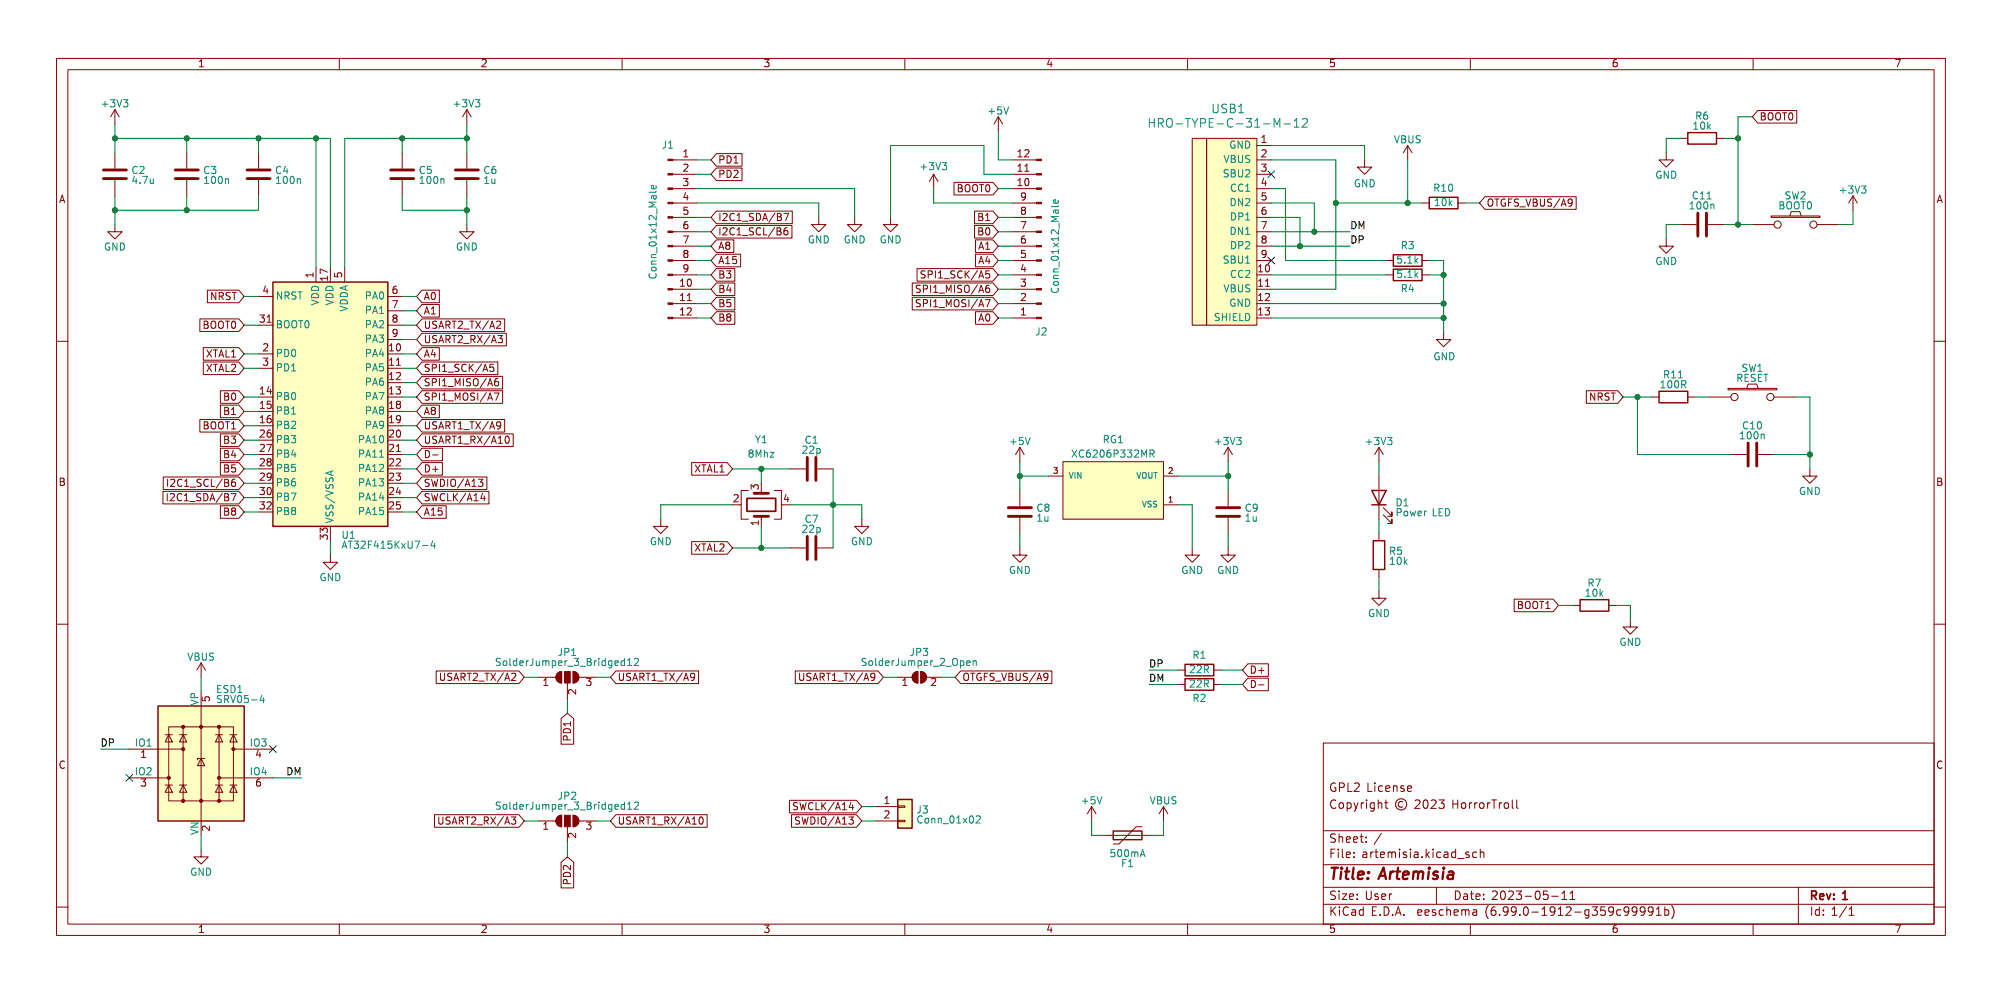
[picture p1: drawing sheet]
<svg xmlns="http://www.w3.org/2000/svg" width="354mm" height="175mm" viewBox="0 0 354 175" stroke-linecap="round" stroke-linejoin="round" font-family="sans-serif">
<g fill="none" stroke="#840000" stroke-width=".18">
<path d="M10 10.3h334v155h-334zM12 12.3h330v151h-330zM20.3 19.4v2.5M20.3 19.4l-.7 1.2M20.3 19.4l.8 1.2M60 10.3v2M82.5 19.4l-.7 1.2M82.5 19.4v2.5M82.5 19.4l.8 1.2M110 10.3v2M160 10.3v2M210 10.3v2"/>
<path d="M260 10.3v2M310 10.3v2M310.8 19.5h6.9v2.3h-6.9l-.9-1.2zM20.3 39.7v1.3h1.3l-1.3 1.2-1.3-1.2h1.3M20.3 27v2.8M20.3 31.8v2.8M33 27v2.8M33 31.8v2.8M45.7 27v2.8M45.7 31.8v2.8M71.1 27v2.8M71.1 31.8v2.8"/>
<path d="M82.5 39.7v1.3h1.3l-1.3 1.2-1.2-1.2h1.2M82.5 27v2.8M82.5 31.8v2.8M119 35.9h4.2M119 28.3h4.2M119 30.8h4.2M119 33.3h4.2M119 38.4h4.2M126.7 37.3h13.4v2.2h-13.4l-1-1.1zM126.7 39.9h13.3v2.2h-13.3l-1-1.1zM126.7 29.7h4.5v2.2h-4.5l-1-1.1zM126.7 27.2h4.5v2.2h-4.5l-1-1.1z"/>
<path d="M138.6 37.7h.9l-.6 1.3M144.8 38.4v1.3h1.2l-1.2 1.3-1.3-1.3h1.3M151.1 38.4v1.3h1.3l-1.3 1.3-1.2-1.3h1.2M157.5 38.4v1.3h1.2l-1.2 1.3-1.3-1.3h1.3M165.1 30.8l-.8 1.3M165.1 30.8v2.5M165.1 30.8l.8 1.3M168.7 32.2h6.9l.9 1.1-.9 1.2h-6.9zM172.3 39.9h3.3l.9 1.1-.9 1.1h-3.3zM172.3 37.3h3.3l.9 1.1-.9 1.1h-3.3zM176.5 20.6l-.7 1.3M176.5 20.6v2.6"/>
<path d="M176.5 20.6l.8 1.3M179.1 35.9h4.2M179.1 28.3h4.2M179.1 30.8h4.2M179.1 33.3h4.2M179.1 38.4h4.2M210.8 24.5h2.6v33h-2.6zM213.4 24.5h8.8v33h-8.8zM222.2 35.9h2.6M222.2 25.7h2.6M222.2 28.3h2.6M222.2 30.8h2.6"/>
<path d="M222.2 33.3h2.6M222.2 38.4h2.6M241.3 28.3v1.2h1.3l-1.3 1.3-1.3-1.3h1.3M248.9 25.7l-.7 1.3M248.9 25.7v2.6M248.9 25.7l.8 1.3M251.5 35.9h1.2M257.8 35.9h1.3M262.6 34.8h16.1v2.2h-16.1l-1-1.1zM277.9 35.3v.8M278 35.7l-.1 .1M294.6 27v1.3h-1.2l1.2 1.2 1.3-1.2h-1.3"/>
<path d="M297.2 39.7h2.8M297.2 24.5h1.2M302 39.7h2.8M303.5 24.5h1.3M309.9 39.7h3.8M313.2 38.2h8.6v.2h-8.6zM316.5 38.2l.2-.8h1.6l.2 .8M321.3 39.7h3.8M327.7 34.6l-.8 1.3M327.7 34.6v2.6M327.7 34.6l.7 1.3M35.3 56.4h6.9l1 1.1-1 1.1h-6.9z"/>
<path d="M36.7 51.3h5.5l1 1.1-1 1.1h-5.5zM45.7 57.5h2.6M45.7 52.4h2.6M55.9 47.3v2.6M61 47.3v2.6M68.6 57.5h2.5M68.6 52.4h2.5M68.6 54.9h2.5M74.6 51.3h3.1v2.2h-3.1l-.9-1.1zM74.6 58.9h14.9v2.2h-14.9l-.9-1.1zM74.6 53.8h3.1v2.2h-3.1l-.9-1.1zM74.6 56.4h14.6v2.2h-14.6l-.9-1.1z"/>
<path d="M88.1 59.3h.7l-.4 .5 .4 .1v.4l-.2 .3h-.4M88.3 56.8l.2 .2v.3l-.7 .7h.7M119 48.6h4.2M119 46h4.2M119 51.1h4.2M119 41h4.2M119 43.5h4.2M119 53.7h4.2M119 56.2h4.2M126.7 52.6h3.2v2.2h-3.2l-1-1.1zM126.7 55.1h3.2v2.2h-3.2l-1-1.1zM126.7 47.5h3.2v2.2h-3.2l-1-1.1z"/>
<path d="M126.7 44.9h4.3v2.3h-4.3l-1-1.2zM126.7 50h3.2v2.2h-3.2l-1-1.1zM126.7 42.4h3.1v2.2h-3.1l-1-1.1zM139.2 40.3h-.3a.85 .85 0 0 0 0 1.2l.4-.1v-.4l-.2-.3-.4 .1-.1 .2M161.3 50h14.3l.9 1.1-.9 1.1h-14.3zM161.3 52.6h14.3l.9 1.1-.9 1.1h-14.3zM162.2 47.5h13.4l.9 1.1-.9 1.1h-13.4zM162.7 51.6l-.2 .1-.5-.1M162.7 54.1l-.2 .1h-.5M162.7 50.5l-.4-.1-.3 .3 .1 .3 .6 .2M162.7 53h-.4l-.3 .2 .1 .3 .6 .2M162.9 49.1h.6"/>
<path d="M163.6 47.9h-.5l-.2 .2 .1 .3 .5 .2M172.5 55.1h3.1l.9 1.1-.9 1.1h-3.1zM172.5 42.4h3.1l.9 1.1-.9 1.1h-3.1zM172.5 44.9h3.1l.9 1.1-.9 1.2h-3.1zM179.1 48.6h4.2M179.1 46h4.2M179.1 51.1h4.2M179.1 41h4.2M179.1 43.5h4.2M179.1 53.7h4.2M179.1 56.2h4.2M222.2 46h2.6"/>
<path d="M222.2 51.1h2.6M222.2 41h2.6M222.2 43.5h2.6M245.1 48.6h1.3M245.1 46h1.3M251.5 48.6h1.2M251.5 46h1.2M255.3 58.7v1.3h1.2l-1.2 1.3-1.3-1.3h1.3M294.6 42.2v1.3h-1.2l1.2 1.3 1.3-1.3h-1.3M10 60.3h2M35.3 74.1h6.9l1 1.2-1 1.1h-6.9zM35.9 64h6.3l1 1.1-1 1.1h-6.3z"/>
<path d="M35.9 61.4h6.3l1 1.2-1 1.1h-6.3zM39 71.6h3.2l1 1.1-1 1.1h-3.2zM39 69.1h3.2l1 1.1-1 1.1h-3.2zM39 76.7h3.2l1 1.1-1 1.1h-3.2zM39 79.2h3.2l1 1.1-1 1.1h-3.2zM45.7 65.1h2.6M45.7 62.6h2.6M68.6 65.1h2.5M68.6 60h2.5M74.6 69.1h14.3v2.2h-14.3l-.9-1.1zM74.6 79.2h3.6v2.2h-3.6l-.9-1.1zM74.6 71.6h3.1v2.2h-3.1l-.9-1.1z"/>
<path d="M74.6 76.7h16.2v2.2h-16.2l-.9-1.1zM74.6 74.1h14.6v2.3h-14.6l-.9-1.1zM74.6 64h13.4v2.2h-13.4l-.9-1.1zM74.6 66.5h14.3v2.2h-14.3l-.9-1.1zM74.6 61.4h3.1v2.3h-3.1l-.9-1.1zM87.3 64.4h-.6l-.1 .6 .2-.1h.4l.1 .2v.4l-.2 .2-.5-.2M87.4 69.5h.8l-.5 1.2M87.4 67.6l.3-.2 .4 .1 .1 .1v.4l-.3 .2h-.2l-.3-.2M88.1 66.9l-.4 .1-.3 .5M88.3 74.5l.2 .2a1.03 1.03 0 0 1-.2 1.1M88.5 75.1l-.2 .2M89.5 77.1h.1a.68 .68 0 0 1 .5 .6 .68 .68 0 0 1-.5 .7l-.1-.1"/>
<path d="M180.3 79.1l-.7 1.2M180.3 79.1v2.5M180.3 79.1l.8 1.2M217.2 79.1l-.8 1.2M217.2 79.1v2.5M217.2 79.1l.7 1.2M243.8 79.1v2.5M243.8 79.1l-.7 1.2M243.8 79.1l.8 1.2M280.5 69.1h5.6l.9 1.1-.9 1.1h-5.6zM292.1 70.2h1.3M298.4 70.2h1.3"/>
<path d="M302.3 70.2h3.8M305.6 68.7h8.6v.2h-8.6zM308.9 68.7l.2-.8h1.5l.3 .8M313.7 70.2h3.8M342 60.3h2M28.8 86.8h13.4l1 1.2-1 1.1h-13.4zM28.9 84.3h13.3l1 1.1-1 1.1h-13.3zM29.6 87.2v1.3M29.6 84.7v1.3M30.3 87.2l-.2 .2M30.7 84.7l-.5 .1M30.8 87.8l-.7 .7h.7"/>
<path d="M30.8 85.2l-.7 .8h.8M39 89.4h3.2l1 1.1-1 1.1h-3.2zM39 81.8h3.2l1 1.1-1 1.1h-3.2zM58.4 98.1v1.3h1.3l-1.3 1.3-1.3-1.3h1.3M68.6 80.3h2.5M74.6 81.8h3.6v2.2h-3.6l-.9-1.1zM74.6 89.4h4.3v2.2h-4.3l-.9-1.1zM74.6 86.8h11.9v2.3h-11.9l-.9-1.1zM74.6 84.3h11.5v2.2h-11.5l-.9-1.1zM76.5 80.4h1M84.6 84.7h.8l-.4 .5 .3 .1 .1 .4-.2 .3h-.4M85 88.1h.8"/>
<path d="M85.6 87.7v.8M116.8 91.8v1.2h1.3l-1.3 1.3-1.2-1.3h1.2M122.3 81.8h6.3l.9 1.1-.9 1.1h-6.3zM122.3 95.7h6.3l.9 1.1-.9 1.2h-6.3zM132.3 86.7h-1.2v5.1h1.2M134.6 86.7v.5M134.6 91.3v.5M136.9 86.7h1.3v5.1h-1.3M139.7 96.8h2.8M139.7 82.9h2.8M144.5 96.8h2.8M144.5 82.9h2.8"/>
<path d="M152.4 91.8v1.2h1.3l-1.3 1.3-1.3-1.3h1.3M180.3 96.8v1.3h1.3l-1.3 1.3-1.2-1.3h1.2M180.3 86.7v2.8M180.3 91.5v2.8M185.4 84.1h2.6M188 81.6h17.7v10.2h-17.7zM205.7 89.2h2.6M205.7 84.1h2.6M210.8 96.8v1.3h1.3l-1.3 1.3-1.3-1.3h1.3M217.2 96.8v1.3h1.2l-1.2 1.3-1.3-1.3h1.3M217.2 86.7v2.8M217.2 91.5v2.8"/>
<path d="M243.8 84.1v7.7M243.8 94.3v1.3M244.6 91l1.5 1.5v-.7v.7h-.7M244.6 89.7l1.5 1.6v-.8v.8h-.7M306.1 80.3h2.8M310.9 80.3h2.8M320 82.9v1.2h-1.2l1.2 1.3 1.3-1.3h-1.3M10 110.3h2M35.6 117.2v2.5M35.6 117.2l-.8 1.2M35.6 117.2l.7 1.2M77.1 118.6h14.7l.9 1.1-.9 1.1h-14.7z"/>
<path d="M95.2 119.7h3.1M98.6 119l.7-.3v2a1.02 1.02 0 0 1-.9-.6 1.02 1.02 0 0 1 .2-1.1zM101.3 118.7a1.02 1.02 0 0 1 1.1 1 1.02 1.02 0 0 1-1.1 1zM102.4 119.7h3M108.9 118.6h14.6v2.2h-14.6l-1-1.1zM122.6 119l.2 .1a1.03 1.03 0 0 1-.2 1.1M122.8 119.5l-.2 .3M140.6 118.6h14.7l.9 1.1-.9 1.1h-14.7zM158.7 119.7h2.6M161.6 119l.7-.3v2a1.02 1.02 0 0 1-.9-.6 1.02 1.02 0 0 1 .2-1.1zM162.8 118.7a1.02 1.02 0 0 1 1 1 1.02 1.02 0 0 1-1 1zM163.8 119.7h2.6"/>
<path d="M169.9 118.6h16.1v2.2h-16.1l-1-1.1zM185.2 119.1v.9M185.3 119.5l-.1 .2M208.3 118.4h1.2M214.6 118.4h1.3M220.7 117.3h3.6v2.2h-3.6l-1-1.1zM220.7 119.9h3.6v2.2h-3.6l-1-1.1zM243.8 104.5v1.2h1.3l-1.3 1.3-1.2-1.3h1.2M243.8 100.7v1.2M267.8 105.9h6.8l1 1.1-1 1.1h-6.8zM278.1 107h1.3M284.5 107h1.2"/>
<path d="M288.3 109.5v1.3h-1.3l1.3 1.3 1.3-1.3h-1.3M342 110.3h2M22.9 132.4h9.5M22.9 137.5h6.9M29.2 138.8h1.3M29.2 129.9h1.3M29.8 128.5h11.5v13h-11.5zM29.8 138.8l.7 1.2h-1.3zM29.8 129.9l.7 1.2h-1.3zM31.7 138.8h1.3M31.7 129.9h1.3M32.4 138.8l.6 1.2h-1.3z"/>
<path d="M32.4 129.9l.6 1.2h-1.3zM32.4 128.5v13M35.6 134.1l.6 1.2h-1.3zM35.6 124.8v20.3M36.2 134.1h-1.3v.2M38.1 138.8h1.3M38.1 129.9h1.3M38.7 138.8l.7 1.2h-1.3zM38.7 129.9l.7 1.2h-1.3zM38.7 128.5v13M38.7 137.5h9.6M40.6 138.8h1.3"/>
<path d="M40.6 129.9h1.3M41.3 138.8l.6 1.2h-1.3zM41.3 129.9l.6 1.2h-1.3zM41.3 132.4h7M99.2 127l1.1-.9 1.1 .9v4.5h-2.2zM100.3 120.7v2.8M208.3 121h1.2M214.6 121h1.3M222.6 121h.9M234 131.3h108v32h-108zM248.9 139.4l.7-.2-.1-.2-.4-.1-.2 .2 .1 .7h.5M35.6 150.2v1.3h1.2l-1.2 1.2-1.3-1.2h1.3"/>
<path d="M76.8 144h15l.9 1.1-.9 1.1h-15zM77.6 144.4v1l.1 .2M95.2 145.1h3.1M98.6 144.4l.7-.3v2a1.02 1.02 0 0 1-.9-.6 1.02 1.02 0 0 1 .2-1.1zM99.2 152.4l1.1-.9 1.1 .9v4.5h-2.2zM100.3 146.1v2.8M101.3 144.1a1.02 1.02 0 0 1 1.1 1 1.02 1.02 0 0 1-1.1 1zM102.4 145.1h3M108.9 144h16.1v2.2h-16.1l-1-1.1zM123.8 144.5l.1-.1a.68 .68 0 0 1 .5 .6 .68 .68 0 0 1-.5 .7l-.1-.1M139.6 141.5h11.8l1 1.1-1 1.1h-11.8zM140 144h11.4l1 1.1-1 1.1h-11.4z"/>
<path d="M140.3 143.1h.2M140.4 141.9l-.1 .2 .1 .3M140.7 145.6l.5 .1M140.9 144.4l-.2 .2 .2 .4M154.9 142.6h3.8M154.9 145.1h3.8M158.7 145h1.3v.2h-1.3zM158.7 142.4h1.3v.3h-1.3zM193 142.6l-.7 1.2M193 142.6v2.5M193 142.6l.8 1.2M195.6 147.6h7.6"/>
<path d="M201.9 146.1h-1l-3 3.1h-1.1M205.7 142.6l-.7 1.2M205.7 142.6v2.5M205.7 142.6l.8 1.2M234 159.8h108M234 156.8h108M234 152.8h108M234 146.8h108M236.2 141.5a.6 .6 0 0 0-.7 0 .6 .6 0 0 0-.2 .7 .56 .56 0 0 0 .3 .6 .56 .56 0 0 0 .6-.1M236.9 142l.2-.1 .4 .1 .1 .6-.2 .2-.3 .1-.2-.2zM238.2 142l.4-.1 .3 .3v.4l-.1 .2h-.6M238.2 141.9v1.5"/>
<path d="M239.4 141.9l.4 1M239.8 142.9l-.2 .3-.2 .2M240.1 141.9l-.3 1M240.7 141.9v1M241.1 141.9l-.2 .1-.2 .2M241.6 141.4v.1M241.6 141.9v1M243 142l-.4-.1-.3 .3v.4l.1 .2h.6M243 141.9v1.2l-.3 .3-.3-.1M243.7 142l.2-.1 .4 .1 .1 .9M243.7 141.4v1.5M244.3 147.3l-1.3 1.9"/>
<path d="M244.9 141.9h.5M245.1 141.4v1.3l.3 .2M245.7 158v1M246.1 158l-.3 .1-.1 .2M248 141.7a.52 .52 0 0 0-.8 .5 .52 .52 0 0 0 .8 .4M250.2 141.5l.6-.1 .2 .1 .1 .3-.9 1.1h.9M251.8 141.5l.2-.1a.81 .81 0 0 1 .6 .6 .81 .81 0 0 1-.3 .8l-.1 .1a.81 .81 0 0 1-.4-1.4zM253.1 141.5l.6-.1 .2 .1v.3l-.9 1.1h.9M254 156.8v3M254.4 141.4h1l-.5 .6 .4 .1v.6l-.2 .2h-.4l-.3-.2M256.9 141.4v1.5M256.9 142.1h.9"/>
<path d="M257.8 151.7h1.1M257.8 141.4v1.5M258.6 142l.3-.1 .3 .3v.4l-.3 .3-.3-.1-.2-.2v-.4zM259.8 150.7l-.4-.1-.2 .2 .1 .2 .5 .2v.3h-.6M259.8 141.9v1M260.3 141.9l-.3 .1-.2 .2M260.8 141.9v1M261.1 150.7l-.4-.1-.3 .3v.4l.1 .2h.6M261.2 141.9l-.3 .1-.1 .2M261.8 150.7l.2-.1 .3 .1 .1 .9M261.8 150.1v1.5M261.8 142l.3-.1 .3 .3v.4l-.3 .3-.3-.1-.2-.2v-.4z"/>
<path d="M263.1 141.9v1M263.5 141.9l-.3 .1-.1 .2M263.8 141.4h.8M264.2 141.4v1.5M265.1 141.9v1M265.6 141.9l-.3 .1-.2 .2M266.1 142l.4-.1 .3 .3v.4l-.3 .3-.4-.1-.1-.2v-.4zM267.4 141.4v1.3l.2 .2M268.2 141.4v1.3l.2 .2M273 157.5h.7M273.5 158.1l.3 .2v.4l-.3 .3M274.4 158.4h1.1"/>
<path d="M276.2 159h.8M276.2 157.9l.4-.4v1.5M277.6 159h.9M277.6 157.9l.4-.4v1.5M318 156.8v6.5M10 160.3h2M60 163.3v2M110 163.3v2M160 163.3v2M210 163.3v2M260 163.3v2M285.2 160.4a1.27 1.27 0 0 1-.1 1.2"/>
<path d="M285.3 160.9l-.1 .2M286.6 160.9l-.4-.1-.3 .3v.4l.1 .2h.6M288 160.9l-.3 .3-.4-.1-.1-.2 .1-.5 .4-.1 .3 .1a.99 .99 0 0 1-.4 1.4h-.3M289.5 160.9l-.3 .3h-.3l-.3-.3 .1-.5 .5-.1 .2 .1a.99 .99 0 0 1-.4 1.4h-.3M290.9 160.9l-.3 .3h-.3l-.3-.3 .2-.5 .4-.1 .2 .1a.99 .99 0 0 1-.3 1.4h-.3M292.3 160.9l-.3 .3h-.3l-.2-.3 .1-.5 .4-.1 .2 .1a.99 .99 0 0 1-.3 1.4h-.3M292.9 161.8h.8M292.9 160.7l.4-.4v1.5M294.4 160.9l.4-.1 .3 .3v.4l-.1 .2h-.6M294.4 160.3v1.5M295.6 160.1a1.72 1.72 0 0 1 0 2.3M310 163.3v2"/>
<path d="M326.5 160.2l-1.2 1.9M327 161.8h.8M327 160.7l.4-.4v1.5M342 160.3h2"/>
<circle cx="314.3" cy="39.7" r=".63"/>
<circle cx="320.7" cy="39.7" r=".63"/>
<circle cx="306.7" cy="70.2" r=".63"/>
<circle cx="313.1" cy="70.2" r=".63"/>
<circle cx="247.8" cy="142.2" r="1"/>
</g>
<path d="M132.1 88.1h5.1v2.3h-5.1zM325.8 159h.9" fill="none" stroke="#840000" stroke-width=".3"/>
<path d="M256 155.3l.2 .1 .7-.1M256.2 154.1l.2-.1 .5 .1v1.3M257 154.5l-.9 .2" fill="none" stroke="#840000" stroke-width=".4"/>
<g fill="none" stroke="#840000" stroke-width=".25">
<path d="M252.7 34.9h5.1v2h-5.1zM298.4 23.4h5.1v2.1h-5.1zM48.3 49.9h20.3v43.1h-20.3zM246.4 47.6h5.1v2h-5.1zM246.4 45h5.1v2.1h-5.1zM293.4 69.2h5v2h-5zM242.6 86.7h2.5l-1.3 2.5zM242.6 89.2h2.5M242.8 95.6h2.1v5.1h-2.1zM209.5 120h5.1v2h-5.1zM209.5 117.4h5.1v2.1h-5.1zM279.4 106h5.1v2h-5.1z"/>
<path d="M27.9 124.8h15.3v20.3h-15.3zM158.7 141.3h2.6v5.1h-2.6zM196.8 146.9h5.1v1.5h-5.1z"/>
</g>
<g fill="none" stroke="#840000" stroke-width=".51">
<path d="M18.3 30h4.1M18.3 31.6h4.1M31 30h4.1M31 31.6h4.1M43.7 30h4.1M43.7 31.6h4.1M69.1 30h4.1M69.1 31.6h4.1M80.5 30h4.1M80.5 31.6h4.1M300.2 37.7v4M301.8 37.7v4"/>
<path d="M309.1 78.3v4.1M310.6 78.3v4.1M133.3 91.3h2.6M133.3 87.2h2.6M142.7 80.8v4.1M142.7 94.8v4.1M144.3 80.8v4.1M144.3 94.8v4.1M178.3 91.3h4.1M178.3 89.7h4.1M215.1 91.3h4.1M215.1 89.7h4.1"/>
</g>
<g fill="#ffffc2" stroke="#ffffc2" stroke-width=".18">
<path d="M158.7 141.3h2.6v5.1h-2.6z"/>
<path d="M210.8 24.5h2.6v33h-2.6z"/>
<path d="M213.4 24.5h8.8v33h-8.8z"/>
<path d="M27.9 124.8h15.3v20.3h-15.3z"/>
<path d="M48.3 49.9h20.3v43.1h-20.3z"/>
<path d="M188 81.6h17.7v10.2h-17.7z"/>
</g>
<g fill="none" stroke="#008484" stroke-width=".18">
<path d="M115.3 33.3l-.1-.3 .3-.2 .1 .6M116 32.8v.5M186.4 35.9l-.1-.4 .3-.2 .1 .6M187.1 35.4v.5M203.2 21v1.5M203.2 21.7h.9M204.1 21v1.5M205.2 21.7l.5 .8M205.7 21.2l-.3-.2h-.6v1.5M205.7 21.5l-.3 .2h-.6M228.9 22.5h.8M228.9 21.4l.4-.4v1.5"/>
<path d="M230.3 21.1l.6-.1 .2 .1 .1 .3-1 1.1h1M189.6 79.5l.8 1.3M190.4 79.5l-.8 1.3M204 79.7v.4M60.5 96.9l.4-1.3 .4 1.3M60.6 96.5h.6M76.5 95.6l-.3 .9h.8M76.8 96.1v.8M203.7 80.2l.4 .6M87.8 117.6h.4M88.3 116.4h-.3l-.2 .2 .1 .3 .3 .1M111 117.6h.7"/>
<path d="M111.1 116.7l.2-.3v1.2M112.2 116.5l.5-.1 .2 .3-.8 .9h.8M172.1 116.8v.8M172.1 116.9l.2-.1h.3v.8M38.4 124.1l.2 .1M38.4 123.2l.1 .2M46 123.8h.8M87.8 143h.4M88.3 141.8h-.3l-.2 .2 .1 .3 .3 .1M111 143h.7M111.1 142.1l.2-.3v1.2M112.2 141.9l.5-.1 .2 .3-.8 .9h.8"/>
<path d="M173.1 144.2l.3 .2-.1 .3-.7 .8h.8"/>
</g>
<g fill="#840000" stroke="#840000" stroke-width=".18">
<path d="M98.6 119l.7-.3v2a1.02 1.02 0 0 1-.9-.6 1.02 1.02 0 0 1 .2-1.1z"/>
<path d="M99.8 118.7h1v2h-1z"/>
<path d="M101.3 118.7a1.02 1.02 0 0 1 1.1 1 1.02 1.02 0 0 1-1.1 1z"/>
<path d="M98.6 144.4l.7-.3v2a1.02 1.02 0 0 1-.9-.6 1.02 1.02 0 0 1 .2-1.1z"/>
<path d="M99.8 144.1h1v2h-1z"/>
<path d="M101.3 144.1a1.02 1.02 0 0 1 1.1 1 1.02 1.02 0 0 1-1.1 1z"/>
<path d="M183.3 28.1h.8v.3h-.8z"/>
<path d="M183.3 30.7h.8v.2h-.8z"/>
<path d="M183.3 33.2h.8v.3h-.8z"/>
<path d="M183.3 35.8h.8v.2h-.8z"/>
<path d="M183.3 38.3h.8v.3h-.8z"/>
<path d="M183.3 40.8h.8v.3h-.8z"/>
<path d="M183.3 43.4h.8v.2h-.8z"/>
<path d="M183.3 45.9h.8v.3h-.8z"/>
<path d="M183.3 48.5h.8v.2h-.8z"/>
<path d="M183.3 51h.8v.3h-.8z"/>
<path d="M183.3 53.5h.8v.3h-.8z"/>
<path d="M183.3 56.1h.8v.2h-.8z"/>
<path d="M118.1 56.1h.9v.2h-.9z"/>
<path d="M118.1 53.5h.9v.3h-.9z"/>
<path d="M118.1 51h.9v.3h-.9z"/>
<path d="M118.1 48.5h.9v.2h-.9z"/>
<path d="M118.1 45.9h.9v.3h-.9z"/>
<path d="M118.1 43.4h.9v.2h-.9z"/>
<path d="M118.1 40.8h.9v.3h-.9z"/>
<path d="M118.1 38.3h.9v.3h-.9z"/>
<path d="M118.1 35.8h.9v.2h-.9z"/>
<path d="M118.1 33.2h.9v.3h-.9z"/>
<path d="M118.1 30.7h.9v.2h-.9z"/>
<path d="M118.1 28.1h.9v.3h-.9z"/>
<path d="M161.6 119l.7-.3v2a1.02 1.02 0 0 1-.9-.6 1.02 1.02 0 0 1 .2-1.1z"/>
<path d="M162.8 118.7a1.02 1.02 0 0 1 1 1 1.02 1.02 0 0 1-1 1z"/>
<circle cx="29.8" cy="137.5" r=".28"/>
<circle cx="32.4" cy="141.5" r=".28"/>
<circle cx="32.4" cy="132.4" r=".28"/>
<circle cx="32.4" cy="128.5" r=".28"/>
<circle cx="35.6" cy="141.5" r=".28"/>
<circle cx="35.6" cy="128.5" r=".28"/>
<circle cx="38.7" cy="141.5" r=".28"/>
<circle cx="38.7" cy="137.5" r=".28"/>
<circle cx="38.7" cy="128.5" r=".28"/>
<circle cx="41.3" cy="132.4" r=".28"/>
</g>
<g fill="none" stroke="#008400" stroke-width=".18">
<path d="M20.3 24.5h38.1v22.8M20.3 21.9v5.1M20.3 34.6v5.1M33 24.5v2.5M33 34.6v2.6M45.7 34.6v2.6h-25.4M45.7 24.5v2.5M55.9 24.5v22.8M71.1 34.6v2.6h11.4M71.1 24.5v2.5M82.5 21.9v5.1M82.5 34.6v5.1"/>
<path d="M82.5 24.5h-21.5v22.8M123.2 38.4h2.5M123.2 33.3h27.9v5.1M123.2 35.9h21.6v2.5M123.2 30.8h2.5M123.2 28.3h2.5M165.1 33.3v2.6h14M176.5 38.4h2.6M176.5 33.3h2.6M176.5 23.2v5.1h2.6M179.1 30.8h-5.1v-5.1h-16.5v12.7M224.8 33.3h2.5v12.7h17.8"/>
<path d="M224.8 28.3h11.4v22.8h-11.4M224.8 25.7h16.5v2.6M224.8 35.9h7.6v5.1M224.8 38.4h5.1v5.1M236.2 35.9h15.3M248.9 28.3v7.6M259.1 35.9h2.5M297.2 39.7h-2.6v2.5M297.2 24.5h-2.6v2.5M304.8 39.7h5.1M304.8 24.5h2.5M309.9 20.6h-2.6v19.1"/>
<path d="M327.7 37.2v2.5h-2.6M43.2 57.5h2.5M43.2 52.4h2.5M71.1 57.5h2.6M71.1 54.9h2.6M71.1 52.4h2.6M123.2 56.2h2.5M123.2 46h2.5M123.2 41h2.5M123.2 48.6h2.5M123.2 43.5h2.5M123.2 53.7h2.5"/>
<path d="M123.2 51.1h2.5M176.5 56.2h2.6M176.5 46h2.6M176.5 41h2.6M176.5 48.6h2.6M176.5 43.5h2.6M176.5 53.7h2.6M176.5 51.1h2.6M224.8 56.2h30.5M224.8 41h14M224.8 48.6h20.3M224.8 43.5h14"/>
<path d="M224.8 53.7h30.5M252.7 46h2.6v12.7M252.7 48.6h2.6M43.2 70.2h2.5M43.2 77.8h2.5M43.2 75.3h2.5M43.2 65.1h2.5M43.2 72.7h2.5M43.2 62.6h2.5M71.1 70.2h2.6M71.1 77.8h2.6M71.1 75.3h2.6"/>
<path d="M71.1 65.1h2.6M71.1 72.7h2.6M71.1 67.6h2.6M71.1 60h2.6M71.1 62.6h2.6M287 70.2h5.1M289.6 70.2v10.1h16.5M299.7 70.2h2.6M317.5 70.2h2.5v12.7M43.2 80.3h2.5M43.2 82.9h2.5M43.2 85.4h2.5"/>
<path d="M43.2 88h2.5M43.2 90.5h2.5M58.4 95.6v2.5M71.1 80.3h2.6M71.1 82.9h2.6M71.1 85.4h2.6M71.1 88h2.6M71.1 90.5h2.6M129.5 89.2h-12.7v2.6M129.5 82.9h10.2M129.5 96.8h10.2M134.6 82.9v2.5"/>
<path d="M134.6 93v3.8M139.7 89.2h12.7v2.6M147.3 82.9v13.9M180.3 81.6v5.1M180.3 94.3v2.5M180.3 84.1h5.1M208.3 89.2h2.5v7.6M208.3 84.1h8.9M217.2 81.6v5.1M217.2 94.3v2.5M243.8 81.6v2.5M243.8 91.8v2.5"/>
<path d="M313.7 80.3h6.3M35.6 119.7v2.5M92.7 119.7h2.5M105.4 119.7h2.5M156.2 119.7h2.5M166.4 119.7h2.5M203.2 118.4h5.1M215.9 118.4h3.8M243.8 101.9v2.6M275.6 107h2.5M285.7 107h2.6v2.5M17.8 132.4h5.1"/>
<path d="M48.3 137.5h5M100.3 123.5v2.6M203.2 121h5.1M215.9 121h3.8M35.6 147.6v2.6M92.7 145.1h2.5M100.3 148.9v2.6M105.4 145.1h2.5M152.4 142.6h2.5M152.4 145.1h2.5M193 145.1v2.5h2.6M205.7 145.1v2.5h-2.5"/>
</g>
<path d="M224.2 30.2l1.2 1.2M225.4 30.2l-1.2 1.2M224.2 45.4l1.2 1.3M225.4 45.4l-1.2 1.3M22.3 136.9l1.2 1.2M23.5 136.9l-1.2 1.2M47.7 131.8l1.2 1.2M48.9 131.8l-1.2 1.2" fill="none" stroke="#000084" stroke-width=".18"/>
<g fill="#008400" stroke="#008400" stroke-width=".18">
<circle cx="307.3" cy="39.7" r=".46"/>
<circle cx="248.9" cy="35.9" r=".46"/>
<circle cx="255.3" cy="48.6" r=".46"/>
<circle cx="255.3" cy="53.7" r=".46"/>
<circle cx="255.3" cy="56.2" r=".46"/>
<circle cx="307.3" cy="24.5" r=".46"/>
<circle cx="217.2" cy="84.1" r=".46"/>
<circle cx="180.3" cy="84.1" r=".46"/>
<circle cx="236.2" cy="35.9" r=".46"/>
<circle cx="232.4" cy="41" r=".46"/>
<circle cx="229.9" cy="43.5" r=".46"/>
<circle cx="289.6" cy="70.2" r=".46"/>
<circle cx="320" cy="80.3" r=".46"/>
<circle cx="71.1" cy="24.5" r=".46"/>
<circle cx="82.5" cy="24.5" r=".46"/>
<circle cx="82.5" cy="37.2" r=".46"/>
<circle cx="33" cy="37.2" r=".46"/>
<circle cx="20.3" cy="37.2" r=".46"/>
<circle cx="134.6" cy="82.9" r=".46"/>
<circle cx="147.3" cy="89.2" r=".46"/>
<circle cx="134.6" cy="96.8" r=".46"/>
<circle cx="33" cy="24.5" r=".46"/>
<circle cx="45.7" cy="24.5" r=".46"/>
<circle cx="55.9" cy="24.5" r=".46"/>
<circle cx="20.3" cy="24.5" r=".46"/>
</g>
<text font-size="2.8" fill="#840000" x="235" y="155.6">Title: Artemisia</text>
<g font-size="2.1" fill="#008484">
<text x="206.3" y="22.7">HRO-TYPE-C-31-M-12</text>
<text x="214.3" y="20.1">USB1</text>
</g>
<g font-size="2.1" fill="#840000">
<text x="235" y="140.1">GPL2 License</text>
<text x="235" y="149.1">Sheet: /</text>
<text x="235" y="151.8">File: artemisia.kicad_sch</text>
<text x="235" y="162">KiCad E.D.A. eeschema (6.99.0-1912-g359c99991b)</text>
<text x="235" y="159.2">Size: User</text>
<text x="257" y="159.2">Date: 2023-05-11</text>
<text x="320" y="159.2">Rev: 1</text>
<text x="320" y="162">Id: 1/1</text>
</g>
<g font-size="1.8" fill="#840000">
<text x="35" y="12">1</text>
<text x="85" y="12">2</text>
<text x="135" y="12">3</text>
<text x="185" y="12">4</text>
<text x="235" y="12">5</text>
<text x="285" y="12">6</text>
<text x="335" y="12">7</text>
<text x="311.1" y="21.4">BOOT0</text>
<text x="120.8" y="28">1</text>
<text x="127" y="29">PD1</text>
<text x="180" y="28">12</text>
<text x="223" y="25.5">1</text>
<text x="223" y="28">2</text>
<text x="10.3" y="36">A</text>
<text x="120.8" y="30.6">2</text>
<text x="120.8" y="33.1">3</text>
<text x="120.8" y="35.6">4</text>
<text x="127" y="31.5">PD2</text>
<text x="169.2" y="34.1">BOOT0</text>
<text x="180" y="33.1">10</text>
<text x="180" y="30.6">11</text>
<text x="180.5" y="35.6">9</text>
<text x="223" y="30.6">3</text>
<text x="223" y="33.1">4</text>
<text x="223" y="35.6">5</text>
<text x="342.3" y="36">A</text>
<text x="120.8" y="38.2">5</text>
<text x="120.8" y="40.7">6</text>
<text x="127" y="39.2">I2C1_SDA/B7</text>
<text x="127" y="41.7">I2C1_SCL/B6</text>
<text x="173" y="41.7">B0</text>
<text x="173" y="39.2">B1</text>
<text x="180.5" y="40.7">7</text>
<text x="180.5" y="38.2">8</text>
<text x="223" y="38.2">6</text>
<text x="223" y="40.7">7</text>
<text x="262.9" y="36.6">OTGFS_VBUS/A9</text>
<text x="120.8" y="43.3">7</text>
<text x="120.8" y="45.8">8</text>
<text x="127" y="46.8">A15</text>
<text x="127" y="44.2">A8</text>
<text x="173" y="44.2">A1</text>
<text x="173" y="46.8">A4</text>
<text x="180.5" y="45.8">5</text>
<text x="180.5" y="43.3">6</text>
<text x="223" y="43.3">8</text>
<text x="223" y="45.8">9</text>
<text x="37.1" y="53.1">NRST</text>
<text x="46.5" y="52.1">4</text>
<text x="55.6" y="49.1" transform="rotate(-90 55.6 49.1)">1</text>
<text x="58.2" y="49.6" transform="rotate(-90 58.2 49.6)">17</text>
<text x="60.7" y="49.1" transform="rotate(-90 60.7 49.1)">5</text>
<text x="69.4" y="52.1">6</text>
<text x="74.9" y="53.1">A0</text>
<text x="120.3" y="50.9">10</text>
<text x="120.3" y="53.4">11</text>
<text x="120.8" y="48.3">9</text>
<text x="127" y="49.3">B3</text>
<text x="127" y="51.9">B4</text>
<text x="163.2" y="51.9">SPI1_MISO/A6</text>
<text x="164" y="49.3">SPI1_SCK/A5</text>
<text x="180.5" y="53.4">2</text>
<text x="180.5" y="50.9">3</text>
<text x="180.5" y="48.3">4</text>
<text x="222.5" y="48.3">10</text>
<text x="222.5" y="50.9">11</text>
<text x="222.5" y="53.4">12</text>
<text x="35.8" y="58.2">BOOT0</text>
<text x="46" y="57.2">31</text>
<text x="69.4" y="54.7">7</text>
<text x="69.4" y="57.2">8</text>
<text x="69.4" y="59.8">9</text>
<text x="74.9" y="55.7">A1</text>
<text x="74.9" y="58.2">USART2_TX/A2</text>
<text x="120.3" y="56">12</text>
<text x="127" y="54.4">B5</text>
<text x="127" y="56.9">B8</text>
<text x="163.2" y="54.4">SPI1_MOSI/A7</text>
<text x="173" y="56.9">A0</text>
<text x="180.5" y="56">1</text>
<text x="222.5" y="56">13</text>
<text x="36.3" y="65.8">XTAL2</text>
<text x="36.3" y="63.3">XTAL1</text>
<text x="46.5" y="62.3">2</text>
<text x="46.5" y="64.8">3</text>
<text x="68.9" y="62.3">10</text>
<text x="68.9" y="64.8">11</text>
<text x="74.9" y="65.8">SPI1_SCK/A5</text>
<text x="74.9" y="60.7">USART2_RX/A3</text>
<text x="74.9" y="63.3">A4</text>
<text x="39.6" y="70.9">B0</text>
<text x="46" y="69.9">14</text>
<text x="68.9" y="67.4">12</text>
<text x="68.9" y="69.9">13</text>
<text x="74.9" y="70.9">SPI1_MOSI/A7</text>
<text x="74.9" y="68.4">SPI1_MISO/A6</text>
<text x="280.9" y="70.9">NRST</text>
<text x="35.8" y="76">BOOT1</text>
<text x="39.6" y="73.4">B1</text>
<text x="46" y="72.5">15</text>
<text x="46" y="75">16</text>
<text x="46" y="77.5">26</text>
<text x="68.9" y="72.5">18</text>
<text x="68.9" y="75">19</text>
<text x="68.9" y="77.5">20</text>
<text x="74.9" y="73.4">A8</text>
<text x="74.9" y="76">USART1_TX/A9</text>
<text x="39.6" y="78.5">B3</text>
<text x="39.6" y="81.1">B4</text>
<text x="39.6" y="83.6">B5</text>
<text x="46" y="80.1">27</text>
<text x="46" y="82.6">28</text>
<text x="68.9" y="80.1">21</text>
<text x="68.9" y="82.6">22</text>
<text x="74.9" y="83.6">D+</text>
<text x="74.9" y="81.1">D-</text>
<text x="74.9" y="78.5">USART1_RX/A10</text>
<text x="122.7" y="83.6">XTAL1</text>
<text x="10.3" y="86">B</text>
<text x="30.7" y="88.7">I2C1_SDA/B7</text>
<text x="30.9" y="86.1">I2C1_SCL/B6</text>
<text x="46" y="85.2">29</text>
<text x="46" y="87.7">30</text>
<text x="68.9" y="85.2">23</text>
<text x="68.9" y="87.7">24</text>
<text x="74.9" y="88.7">SWCLK/A14</text>
<text x="74.9" y="86.1">SWDIO/A13</text>
<text x="129.7" y="89">2</text>
<text x="134.4" y="86.5" transform="rotate(-90 134.4 86.5)">3</text>
<text x="138.6" y="89">4</text>
<text x="342.3" y="86">B</text>
<text x="39.6" y="91.2">B8</text>
<text x="46" y="90.2">32</text>
<text x="58.2" y="95.3" transform="rotate(-90 58.2 95.3)">33</text>
<text x="68.9" y="90.2">25</text>
<text x="74.9" y="91.2">A15</text>
<text x="134.4" y="92.9" transform="rotate(-90 134.4 92.9)">1</text>
<text x="122.7" y="97.6">XTAL2</text>
<text x="268.2" y="107.7">BOOT1</text>
<text x="221" y="119.2">D+</text>
<text x="37.1" y="124" transform="rotate(-90 37.1 124)">5</text>
<text x="78.4" y="120.4">USART2_TX/A2</text>
<text x="96" y="121.2">1</text>
<text x="101.9" y="122.7" transform="rotate(-90 101.9 122.7)">2</text>
<text x="103.6" y="121.2">3</text>
<text x="109.2" y="120.4">USART1_TX/A9</text>
<text x="141.9" y="120.4">USART1_TX/A9</text>
<text x="159.5" y="121.2">1</text>
<text x="164.6" y="121.2">2</text>
<text x="170.2" y="120.4">OTGFS_VBUS/A9</text>
<text x="221" y="121.7">D-</text>
<text x="101.1" y="130.8" transform="rotate(-90 101.1 130.8)">PD1</text>
<text x="10.3" y="136">C</text>
<text x="24.9" y="133.9">1</text>
<text x="45.2" y="133.9">4</text>
<text x="342.3" y="136">C</text>
<text x="24.9" y="139">3</text>
<text x="45.2" y="139">6</text>
<text x="140.9" y="143.3">SWCLK/A14</text>
<text x="156.4" y="142.3">1</text>
<text x="37.1" y="146.9" transform="rotate(-90 37.1 146.9)">2</text>
<text x="78.2" y="145.8">USART2_RX/A3</text>
<text x="96" y="146.6">1</text>
<text x="101.9" y="148.1" transform="rotate(-90 101.9 148.1)">2</text>
<text x="103.6" y="146.6">3</text>
<text x="109.2" y="145.8">USART1_RX/A10</text>
<text x="141.4" y="145.8">SWDIO/A13</text>
<text x="156.4" y="144.9">2</text>
<text x="101.1" y="156.2" transform="rotate(-90 101.1 156.2)">PD2</text>
<text x="35" y="165">1</text>
<text x="85" y="165">2</text>
<text x="135" y="165">3</text>
<text x="185" y="165">4</text>
<text x="235" y="165">5</text>
<text x="285" y="165">6</text>
<text x="335" y="165">7</text>
</g>
<g font-size="1.8" fill="#008484">
<text x="18.2" y="19.1">+3V3</text>
<text x="80.5" y="19.1">+3V3</text>
<text x="174.9" y="20.3">+5V</text>
<text x="299.5" y="23">10k</text>
<text x="299.9" y="21.2">R6</text>
<text x="117.1" y="26.4">J1</text>
<text x="216.3" y="28.9">VBUS</text>
<text x="217.3" y="26.4">GND</text>
<text x="246.5" y="25.4">VBUS</text>
<text x="23.3" y="30.8">C2</text>
<text x="23.5" y="32.6">4.7u</text>
<text x="36" y="30.8">C3</text>
<text x="36.3" y="32.6">100n</text>
<text x="48.7" y="30.8">C4</text>
<text x="49" y="32.6">100n</text>
<text x="74.1" y="30.8">C5</text>
<text x="74.4" y="32.6">100n</text>
<text x="85.6" y="30.8">C6</text>
<text x="85.6" y="32.6">1u</text>
<text x="163" y="30.2">+3V3</text>
<text x="216.5" y="31.4">SBU2</text>
<text x="217.7" y="34">CC1</text>
<text x="239.4" y="33.2">GND</text>
<text x="253.6" y="34">R10</text>
<text x="292.7" y="31.7">GND</text>
<text x="299.4" y="35.3">C11</text>
<text x="315.6" y="35.3">SW2</text>
<text x="325.6" y="34.3">+3V3</text>
<text x="217.7" y="36.5">DN2</text>
<text x="217.7" y="41.6">DN1</text>
<text x="217.8" y="39.1">DP1</text>
<text x="253.8" y="36.5">10k</text>
<text x="299" y="37.1">100n</text>
<text x="314.5" y="37.1">BOOT0</text>
<text x="18.4" y="44.4">GND</text>
<text x="80.6" y="44.4">GND</text>
<text x="142.8" y="43.1">GND</text>
<text x="149.2" y="43.1">GND</text>
<text x="155.5" y="43.1">GND</text>
<text x="216.5" y="46.7">SBU1</text>
<text x="217.8" y="44.1">DP2</text>
<text x="247.2" y="46.7">5.1k</text>
<text x="247.8" y="44.1">R3</text>
<text x="292.7" y="46.9">GND</text>
<text x="48.8" y="53">NRST</text>
<text x="64.6" y="53">PA0</text>
<text x="116.2" y="48.6" transform="rotate(-90 116.2 48.6)">Conn_01x12_Male</text>
<text x="187.3" y="51.2" transform="rotate(-90 187.3 51.2)">Conn_01x12_Male</text>
<text x="216.3" y="51.8">VBUS</text>
<text x="217.7" y="49.2">CC2</text>
<text x="247.2" y="49.2">5.1k</text>
<text x="247.8" y="51.8">R4</text>
<text x="48.8" y="58.1">BOOT0</text>
<text x="56.5" y="54.1" transform="rotate(-90 56.5 54.1)">VDD</text>
<text x="59.1" y="54.1" transform="rotate(-90 59.1 54.1)">VDD</text>
<text x="61.6" y="55.4" transform="rotate(-90 61.6 55.4)">VDDA</text>
<text x="64.6" y="55.6">PA1</text>
<text x="64.6" y="58.1">PA2</text>
<text x="183.2" y="59.4">J2</text>
<text x="214.7" y="56.8">SHIELD</text>
<text x="217.3" y="54.3">GND</text>
<text x="48.8" y="63.2">PD0</text>
<text x="48.8" y="65.7">PD1</text>
<text x="64.6" y="63.2">PA4</text>
<text x="64.6" y="65.7">PA5</text>
<text x="64.6" y="60.6">PA3</text>
<text x="253.4" y="63.8">GND</text>
<text x="308" y="65.8">SW1</text>
<text x="48.8" y="70.8">PB0</text>
<text x="64.6" y="68.3">PA6</text>
<text x="64.6" y="70.8">PA7</text>
<text x="293.8" y="68.7">100R</text>
<text x="294.3" y="67">R11</text>
<text x="306.9" y="67.6">RESET</text>
<text x="48.8" y="73.3">PB1</text>
<text x="48.8" y="75.9">PB2</text>
<text x="64.6" y="73.3">PA8</text>
<text x="64.6" y="75.9">PA9</text>
<text x="307.9" y="77.7">100n</text>
<text x="308.3" y="76">C10</text>
<text x="48.8" y="78.4">PB3</text>
<text x="48.8" y="81">PB4</text>
<text x="48.8" y="83.5">PB5</text>
<text x="63.6" y="78.4">PA10</text>
<text x="63.6" y="81">PA11</text>
<text x="63.6" y="83.5">PA12</text>
<text x="132.4" y="81">8Mhz</text>
<text x="133.5" y="78.4">Y1</text>
<text x="142" y="80.3">22p</text>
<text x="142.4" y="78.5">C1</text>
<text x="178.7" y="78.8">+5V</text>
<text x="190.2" y="81">XC6206P332MR</text>
<text x="195" y="78.4">RG1</text>
<text x="215.1" y="78.8">+3V3</text>
<text x="241.8" y="78.8">+3V3</text>
<text x="48.8" y="86">PB6</text>
<text x="48.8" y="88.6">PB7</text>
<text x="63.6" y="86">PA13</text>
<text x="63.6" y="88.6">PA14</text>
<text x="246.9" y="89.6">D1</text>
<text x="318.1" y="87.6">GND</text>
<text x="48.8" y="91.1">PB8</text>
<text x="59.1" y="92.5" transform="rotate(-90 59.1 92.5)">VSS/VSSA</text>
<text x="60.5" y="95.3">U1</text>
<text x="63.6" y="91.1">PA15</text>
<text x="142" y="94.3">22p</text>
<text x="142.4" y="92.5">C7</text>
<text x="183.4" y="90.5">C8</text>
<text x="183.4" y="92.3">1u</text>
<text x="220.2" y="90.5">C9</text>
<text x="220.2" y="92.3">1u</text>
<text x="247" y="91.3">Power LED</text>
<text x="61.5" y="97.1">AT32F415KxU7-4</text>
<text x="114.9" y="96.5">GND</text>
<text x="150.4" y="96.5">GND</text>
<text x="178.4" y="101.5">GND</text>
<text x="208.9" y="101.5">GND</text>
<text x="215.2" y="101.5">GND</text>
<text x="245.7" y="98.2">R5</text>
<text x="245.9" y="99.9">10k</text>
<text x="56.5" y="102.8">GND</text>
<text x="280.5" y="105.6">10k</text>
<text x="280.8" y="103.8">R7</text>
<text x="241.9" y="109.2">GND</text>
<text x="33.1" y="116.9">VBUS</text>
<text x="88.6" y="117.8">SolderJumper_3_Bridged12</text>
<text x="98.8" y="116">JP1</text>
<text x="152.9" y="117.8">SolderJumper_2_Open</text>
<text x="161" y="116">JP3</text>
<text x="210.5" y="119.1">22R</text>
<text x="211" y="116.5">R1</text>
<text x="286.3" y="114.2">GND</text>
<text x="35.3" y="124.7" transform="rotate(-90 35.3 124.7)">VP</text>
<text x="38.3" y="122.6">ESD1</text>
<text x="39" y="124.3">SRV05-4</text>
<text x="210.5" y="121.6">22R</text>
<text x="211" y="124.1">R2</text>
<text x="24" y="132.2">IO1</text>
<text x="24" y="137.2">IO2</text>
<text x="44.3" y="132.2">IO3</text>
<text x="44.3" y="137.2">IO4</text>
<text x="88.6" y="143.2">SolderJumper_3_Bridged12</text>
<text x="98.8" y="141.4">JP2</text>
<text x="162.1" y="143.9">J3</text>
<text x="191.4" y="142.3">+5V</text>
<text x="203.3" y="142.3">VBUS</text>
<text x="35.3" y="147.6" transform="rotate(-90 35.3 147.6)">VN</text>
<text x="162.6" y="145.6">Conn_01x02</text>
<text x="33.6" y="154.9">GND</text>
<text x="196.5" y="151.6">500mA</text>
<text x="198.4" y="153.4">F1</text>
</g>
<g font-size="1.8">
<text x="238.8" y="40.7">DM</text>
<text x="238.8" y="43.2">DP</text>
<text x="203.2" y="118.2">DP</text>
<text x="203.2" y="120.7">DM</text>
<text x="17.8" y="132.1">DP</text>
<text x="50.6" y="137.2">DM</text>
</g>
<g font-size="1.4" fill="#840000">
<text x="186.3" y="83.9">3</text>
<text x="206.6" y="83.9">2</text>
<text x="206.6" y="89">1</text>
</g>
<g font-size="1.4" fill="#008484">
<text x="189" y="84.7">VIN</text>
<text x="200.8" y="84.7">VOUT</text>
<text x="201.9" y="89.7">VSS</text>
</g>
</svg>
